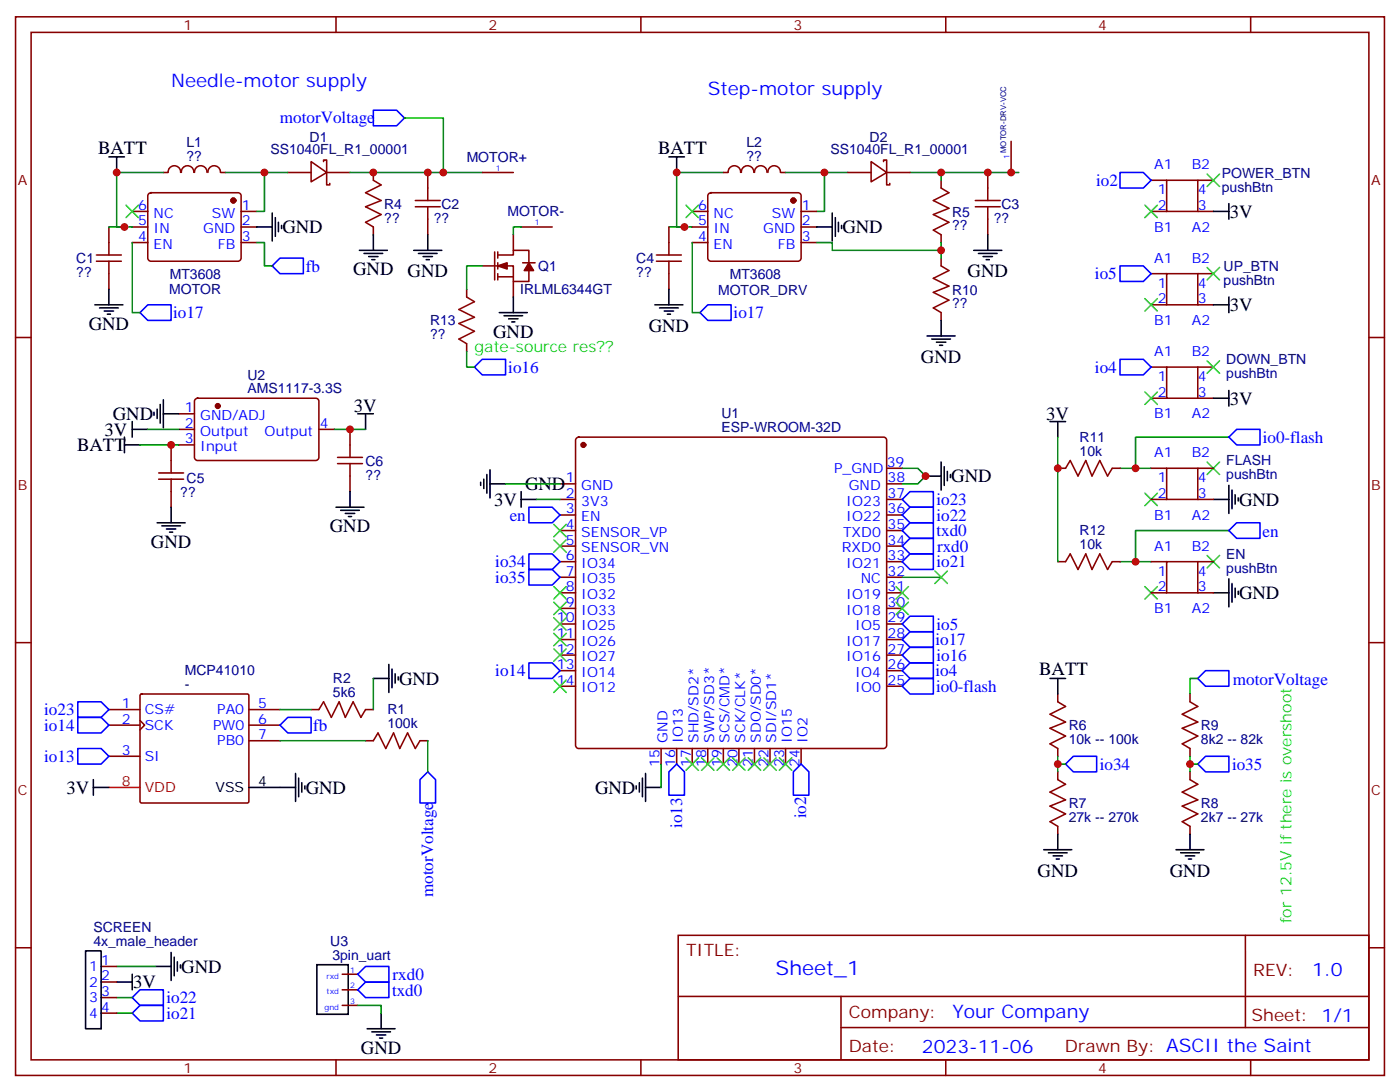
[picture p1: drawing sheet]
<svg xmlns="http://www.w3.org/2000/svg" width="317mm" height="247mm" viewBox="0 0 317 247" stroke-linecap="round" stroke-linejoin="round" font-family="sans-serif">
<g fill="none" stroke="#870000" stroke-width=".35">
<path d="M3.5 3.8h310.5v239.9h-310.5zM7.1 7.3h303.3v232.9h-303.3zM76.2 3.8v3.5M145.3 3.8v3.5M214.5 3.8v3.5M283.6 3.8v3.5M37 39.1h1.1M38.1 39.1a1.41 1.41 0 0 1 1.4-1.5 1.41 1.41 0 0 1 1.5 1.5M41.1 39.1a1.41 1.41 0 0 1 1.4-1.5 1.41 1.41 0 0 1 1.4 1.5M44.1 39.1a1.41 1.41 0 0 1 1.4-1.5 1.41 1.41 0 0 1 1.4 1.5M47.2 39.1a1.41 1.41 0 0 1 1.4-1.5 1.41 1.41 0 0 1 1.4 1.5M50.1 39.1h1.1"/>
<path d="M65.3 39.1h5.3M70.6 36.6l3.5 2.5-3.5 2.1zM73.4 36.6v-.3h.7v5.6h.7v-.3M74.1 39.1h5.3M84.7 39.1v1.8l1.7 1-3.5 1.8 3.5 1.7-3.5 1.4 3.5 1.8-3.5 1.8 1.8 1v1.8M97 39.1v6.3M109.4 39.1h7M164 39.1h1.1M165.1 39.1a1.41 1.41 0 0 1 1.4-1.5 1.41 1.41 0 0 1 1.5 1.5M168.1 39.1a1.41 1.41 0 0 1 1.4-1.5 1.41 1.41 0 0 1 1.4 1.5M171.1 39.1a1.41 1.41 0 0 1 1.4-1.5 1.41 1.41 0 0 1 1.4 1.5M174.2 39.1a1.41 1.41 0 0 1 1.4-1.5 1.41 1.41 0 0 1 1.4 1.5"/>
<path d="M177.1 39.1h1.1M192.3 39.1h5.3M197.6 36.6l3.5 2.5-3.5 2.1zM200.4 36.6v-.3h.7v5.6h.7v-.3M201.1 39.1h5.3M224 39.1v6.3M229.3 32v7.1M21.9 59.2h5.6M21.9 57.8h5.6M24.7 51.4v6.4M24.7 59.2v6.3M30 47.9h3.5"/>
<path d="M30 51.4h3.5M30 55h3.5M33.7 43.9l.5-.2h19.8a.71 .71 0 0 1 .7 .7v14.1a.76 .76 0 0 1-.7 .7h-19.8a.76 .76 0 0 1-.7-.7v-14.1zM54.7 47.9h3.5M54.7 51.4h3.5M54.7 55h3.5M94.2 46.8h5.6M94.2 45.4h5.6M97 46.8v6.4M112.2 57.1v6.3M112.9 57.8h3.5v-1.1h3.5v2.8M112.9 57.1v1.4"/>
<path d="M112.9 59.5v1.5M116.4 53.2v3.5M118.2 51.4h7M118.5 59.5h2.9M148.9 59.2h5.6M148.9 57.8h5.6M151.7 51.4v6.4M151.7 59.2v6.3M157 47.9h3.5M157 51.4h3.5M157 55h3.5M160.7 43.9l.5-.2h19.8a.71 .71 0 0 1 .7 .7v14.1a.76 .76 0 0 1-.7 .7h-19.8a.76 .76 0 0 1-.7-.7v-14.1z"/>
<path d="M181.7 47.9h3.5M181.7 51.4h3.5M181.7 55h3.5M213.4 40.9v1.7l1.8 1.1-3.5 1.7 3.5 1.8-3.5 1.4 3.5 1.8-3.5 1.7 1.7 1.1v1.8M213.4 58.5v1.8l1.8 1-3.5 1.8 3.5 1.7-3.5 1.5 3.5 1.7-3.5 1.8 1.7 1v1.8M221.2 46.8h5.6M221.2 45.4h5.6M224 46.8v6.4M261.1 47.9h3.5M261.1 40.9h3.5M264.6 40.9h7v7h-7zM271.6 47.9h3.6"/>
<path d="M271.6 40.9h3.6M3.5 76.5h3.6M105.8 65.5v1.8M105.8 77.9v1.8M109.4 60.3h7v3.5h3.5v-2.5M112.9 62v1.4M112.9 62.7h3.5M116.4 63.8v3.5M261.1 62h3.5M261.1 69.1h3.5M264.6 62h7v7.1h-7zM271.6 62h3.6"/>
<path d="M271.6 69.1h3.6M310.4 76.5h3.6M40.6 93.8h3.5M40.6 97.3h3.5M44.3 90.4l.5-.2h26.8a.71 .71 0 0 1 .7 .7v12.7a.76 .76 0 0 1-.7 .8h-26.8a.76 .76 0 0 1-.7-.8v-12.7zM72.3 97.3h3.5M79.4 97.3v6.3M130.8 99.3l.4-.2h69.2a.71 .71 0 0 1 .7 .7v69.1a.76 .76 0 0 1-.7 .7h-69.2a.76 .76 0 0 1-.7-.7v-69.1zM261.1 83.2h3.5M261.1 90.2h3.5M264.6 83.2h7v7h-7zM271.6 83.2h3.6"/>
<path d="M271.6 90.2h3.6M36 108.6h5.6M36 107.2h5.6M38.8 100.8v6.4M38.8 108.6v6.3M40.6 100.8h3.5M76.6 105.1h5.6M76.6 103.6h5.6M79.4 105.1v6.3M127 109.6h3.5M127 113.2h3.5M127 116.7h3.5"/>
<path d="M201.1 109.6h3.5M201.1 113.2h3.5M201.1 116.7h3.5M201.1 106.1h3.5M239.9 106.1h1.8l1-1.7 1.8 3.5 1.7-3.5 1.4 3.5 1.8-3.5 1.8 3.5 1-1.8h1.8M261.1 113.2h3.5M261.1 106.1h3.5M264.6 106.1h7v7.1h-7zM271.6 113.2h3.6M271.6 106.1h3.6M127 120.2h3.5M127 123.8h3.5"/>
<path d="M127 127.3h3.5M127 130.8h3.5M127 134.3h3.5M127 137.9h3.5M201.1 120.2h3.5M201.1 123.8h3.5M201.1 127.3h3.5M201.1 130.8h3.5M201.1 134.3h3.5M201.1 137.9h3.5M239.9 127.3h1.8l1-1.8 1.8 3.5 1.7-3.5 1.4 3.5 1.8-3.5 1.8 3.5 1-1.7h1.8M261.1 127.3h3.5"/>
<path d="M261.1 134.3h3.5M264.6 127.3h7v7h-7zM271.6 127.3h3.6M271.6 134.3h3.6M3.5 145.6h3.6M31.8 157.4l.3-.1h24.2l.1 .3v24.2l-.3 .2-24.2-.1-.2-.3zM127 141.4h3.5M127 144.9h3.5M127 148.4h3.5M127 152h3.5M127 155.5h3.5M201.1 141.4h3.5"/>
<path d="M201.1 144.9h3.5M201.1 148.4h3.5M201.1 152h3.5M201.1 155.5h3.5M239.9 157.3v1.7l1.8 1.1-3.6 1.8 3.6 1.7-3.6 1.4 3.6 1.8-3.6 1.8 1.8 1v1.8M269.9 157.3v1.7l1.7 1.1-3.5 1.8 3.5 1.7-3.5 1.4 3.5 1.8-3.5 1.8 1.8 1v1.8M310.4 145.6h3.6M24.7 171.4h7M24.7 160.8h7M24.7 164.3h7M31.7 163.3l1.1 1-1.1 1.1M56.4 160.8h7.1"/>
<path d="M56.4 164.3h7.1M56.4 167.9h7.1M70.6 160.8h1.7l1.1-1.8 1.7 3.6 1.8-3.6 1.4 3.6 1.8-3.6 1.7 3.6 1.1-1.8h1.8M82.9 167.9h1.8l1-1.8 1.8 3.5 1.8-3.5 1.4 3.5 1.7-3.5 1.8 3.5 1-1.7h1.8M149.9 169.6v3.5M153.5 169.6v3.5M157 169.6v3.5M160.5 169.6v3.5M164 169.6v3.5M167.6 169.6v3.5M171.1 169.6v3.5M174.6 169.6v3.5"/>
<path d="M178.2 169.6v3.5M181.7 169.6v3.5M239.9 174.9v1.8l1.8 1-3.6 1.8 3.6 1.8-3.6 1.4 3.6 1.7-3.6 1.8 1.8 1.1v1.7M269.9 174.9v1.8l1.7 1-3.5 1.8 3.5 1.8-3.5 1.4 3.5 1.7-3.5 1.8 1.8 1.1v1.7M3.5 214.8h3.6M22.9 219h3.6M153.8 211.9h156.6v28.3h-156.6zM282.4 212v20.9M310.4 214.8h3.6M22.9 222.5h3.6M22.9 226.1h3.6M22.9 229.6h3.6"/>
<path d="M77.6 227.8h3.5M77.6 224.3h3.5M77.6 220.8h3.5M153.8 225.8h156.5M190.7 232.9h119.6M190.7 225.8v14.1M76.2 240.2v3.5M145.3 240.2v3.5M214.5 240.2v3.5M283.6 240.2v3.5"/>
</g>
<g fill="#870000" stroke="#870000" stroke-width=".35">
<path d="M119.9 59.5l1.1 1.8h-2.1z"/>
<path d="M112.9 60.3l2.1-.8v1.5z"/>
<circle cx="132.3" cy="100.8" r=".53"/>
<circle cx="52.9" cy="45.4" r=".53"/>
<circle cx="49.4" cy="92" r=".53"/>
<circle cx="179.9" cy="45.4" r=".53"/>
</g>
<g fill="none" stroke="#000" stroke-width=".35">
<path d="M24.7 35.6h3.5M26.5 35.6v3.5M151.7 35.6h3.5M153.5 35.6v3.5M58.2 51.4h3.5M61.7 48.3v6.3M62.4 49.3v4.3M63.1 50.4v2.1M63.9 51.1v.7M81.5 56.7h6.3M82.5 57.4h4.3M83.6 58.1h2.1"/>
<path d="M84.3 58.8h.7M84.7 53.2v3.5M93.8 56.7h6.4M94.9 57.4h4.2M96 58.1h2.1M96.7 58.8h.7M97 53.2v3.5M185.2 51.4h3.5M188.7 48.3v6.3M189.4 49.3v4.3M190.1 50.4v2.1M190.9 51.1v.7"/>
<path d="M220.8 56.7h6.4M221.9 57.4h4.2M223 58.1h2.1M223.7 58.8h.7M224 53.2v3.5M275.2 47.9h3.5M278.7 46.1v3.6M21.5 69.1h6.4M22.6 69.8h4.2M23.6 70.5h2.2M24.3 71.2h.7M24.7 65.5v3.6"/>
<path d="M113.2 70.8h6.4M114.3 71.5h4.2M115.4 72.2h2.1M116.1 73h.7M116.4 67.3v3.5M148.5 69.1h6.4M149.6 69.8h4.2M150.6 70.5h2.2M151.3 71.2h.7M151.7 65.5v3.6M210.3 76.1h6.3M211.3 76.8h4.2"/>
<path d="M212.4 77.5h2.1M213.1 78.2h.7M213.4 72.6v3.5M275.2 69.1h3.5M278.7 67.3v3.5M28.2 99.1v3.5M30 97.3h3.5M30 95.5v3.6M34.9 93.4v.7M35.6 92.7v2.1M36.3 91.7v4.2M37 93.8h3.6"/>
<path d="M37 90.6v6.3M81.1 93.8h3.6M82.9 93.8v3.5M238.1 95.5h3.6M239.9 95.5v3.6M275.2 90.2h3.5M278.7 88.5v3.5M28.2 100.8h3.5M35.6 118.5h6.4M36.7 119.2h4.2M37.7 119.9h2.2M38.8 114.9v3.6"/>
<path d="M76.2 114.9h6.3M77.3 115.6h4.2M78.3 116.3h2.1M79 117.1h.7M79.4 111.4v3.5M109 109.3v.7M109.7 108.6v2.1M110.4 107.5v4.3M111.1 109.6h3.6M111.1 106.5v6.3M118.2 113.2h3.5M118.2 111.4v3.5"/>
<path d="M209.9 107.9h3.5M213.4 104.7v6.4M214.1 105.8v4.2M214.8 106.8v2.1M215.5 107.5v.7M275.2 113.2h3.5M278.7 110v6.3M279.4 111.1v4.2M280.1 112.1v2.1M280.8 112.8v.7M38.5 120.6h.7M275.2 134.3h3.5"/>
<path d="M278.7 131.2v6.3M279.4 132.2v4.3M280.1 133.3v2.1M280.8 134v.7M84.7 153.7h3.5M88.2 150.6v6.3M88.9 151.6v4.3M89.6 152.7v2.1M90.3 153.4v.7M238.1 153.7h3.6M239.9 153.7v3.6M21.2 178.4h3.5"/>
<path d="M21.2 176.7v3.5M56.4 178.4h10.6M67 175.3v6.3M67.7 176.3v4.3M68.4 177.4v2.1M69.1 178.1v.7M144.3 178.1v.7M145 177.4v2.1M145.7 176.3v4.3M146.4 178.4h3.5M146.4 175.3v6.3M236.7 192.5h6.4"/>
<path d="M237.8 193.3h4.2M238.8 194h2.1M239.5 194.7h.7M239.9 189v3.5M266.7 192.5h6.3M267.8 193.3h4.2M268.8 194h2.1M269.5 194.7h.7M269.9 189v3.5M19.4 215.5h3.5v17.6h-3.5zM35.3 219h3.5M38.8 215.8v6.4"/>
<path d="M39.5 216.9v4.2M40.2 217.9v2.2M40.9 218.7v.7M71.9 218.6h7.1v11.2h-7.1zM26.5 222.5h3.5M30 220.8v3.5M83.3 233.1h6.3M84.3 233.8h4.2M85.4 234.5h2.1M86.1 235.2h.7M86.4 229.6v3.5"/>
</g>
<g fill="none" stroke="#00f" stroke-width=".35">
<path d="M84.7 25h5.3l1.7 1.7-1.7 1.8h-5.3zM254 39.1h5.3l1.8 1.8-1.8 1.7h-5.3zM31.7 70.8l1.8-1.7h5.3v3.5h-5.3zM61.7 60.3l1.8-1.8h5.3v3.5h-5.3zM158.7 70.8l1.8-1.7h5.3v3.5h-5.3zM254 60.3h5.3l1.8 1.7-1.8 1.8h-5.3zM107.6 83.2l1.8-1.8h5.3v3.5h-5.3zM254 81.4h5.3l1.8 1.8-1.8 1.7h-5.3zM278.7 99.1l1.8-1.8h5.3v3.5h-5.3zM119.9 114.9h5.3l1.8 1.8-1.8 1.8h-5.3zM204.6 116.7l1.8-1.8h5.3v3.6h-5.3zM204.6 113.2l1.8-1.8h5.3v3.5h-5.3z"/>
<path d="M206.4 118.5h5.3v3.5h-5.3l-1.8-1.8zM119.9 125.5h5.3l1.8 1.8-1.8 1.7h-5.3zM119.9 129h5.3l1.8 1.8-1.8 1.8h-5.3zM204.6 127.3l1.8-1.8h5.3v3.5h-5.3zM204.6 123.8l1.8-1.8h5.3v3.5h-5.3zM278.7 120.2l1.8-1.7h5.3v3.5h-5.3zM17.6 159h5.3l1.8 1.8-1.8 1.8h-5.3zM119.9 150.2h5.3l1.8 1.8-1.8 1.7h-5.3zM204.6 155.5l1.8-1.8h5.3v3.6h-5.3zM204.6 148.4l1.8-1.7h5.3v3.5h-5.3zM204.6 141.4l1.8-1.8h5.3v3.6h-5.3zM204.6 144.9l1.8-1.7h5.3v3.5h-5.3z"/>
<path d="M206.4 150.2h5.3v3.5h-5.3l-1.8-1.7zM271.6 153.7l1.8-1.7h5.3v3.5h-5.3zM17.6 169.6h5.3l1.8 1.8-1.8 1.7h-5.3zM17.6 162.6h5.3l1.8 1.7-1.8 1.8h-5.3zM63.5 164.3l1.8-1.7h5.3v3.5h-5.3zM97 174.9l1.8 1.8v5.3h-3.6v-5.3zM153.5 173.1l1.7 1.8v5.3h-3.5v-5.3zM181.7 173.1l1.7 1.8v5.3h-3.5v-5.3zM241.7 173.1l1.7-1.7h5.3v3.5h-5.3zM271.6 173.1l1.8-1.7h5.3v3.5h-5.3zM30 226.1l1.7-1.8h5.3v3.5h-5.3zM30 229.6l1.7-1.8h5.3v3.6h-5.3z"/>
<path d="M81.1 224.3l1.8-1.8h5.3v3.6h-5.3zM81.1 220.8l1.8-1.8h5.3v3.5h-5.3z"/>
</g>
<g fill="none" stroke="#008700" stroke-width=".35">
<path d="M37 39.1h-10.5v12.3h3.5M51.2 39.1h8.8v8.8h-1.8M60 39.1h5.3M79.4 39.1h30M91.7 26.7h8.8v12.4M164 39.1h-10.5v12.3h3.5M178.2 39.1h8.8M192.3 39.1h-5.3v8.8h-1.8M206.4 39.1h24.7M213.4 39.1v1.8M24.7 51.4h3.5M30 55v15.8h1.7"/>
<path d="M58.2 55h1.8v5.3h1.7M118.2 51.4h-1.8v1.8M151.7 51.4h3.5M157 55v15.8h1.7M185.2 55h3.5v1.7h24.7v-1.7M213.4 56.7v1.8M105.8 79.7v3.5h1.8M109.4 60.3h-3.6v5.2M33.5 97.3h7.1M75.8 97.3h7.1M239.9 99.1v28.2M278.7 99.1h-21.2v7"/>
<path d="M31.7 100.8h8.9M114.7 109.6h12.3M121.7 113.2h5.3M204.6 106.1h3.5l1.8 1.8-1.8 1.7h-3.5M254 106.1h7.1M204.6 130.8h8.8M254 127.3h7.1M278.7 120.2h-21.2v7.1M84.7 153.7v7.1M271.6 153.7h-1.7v3.6M63.5 167.9h19.4M63.5 160.8h7.1"/>
<path d="M97 167.9v7M149.9 173.1v5.3M239.9 171.4v1.7h1.8M239.9 173.1v1.8M269.9 171.4v3.5M269.9 173.1h1.7M26.5 219h8.8M26.5 226.1h3.5M26.5 229.6h3.5M81.1 227.8h5.3v1.8"/>
</g>
<g fill="none" stroke="#3c3" stroke-width=".35">
<path d="M273.8 39.4l2.8 2.9M276.6 39.4l-2.8 2.9M28.6 46.5l2.8 2.8M31.4 46.5l-2.8 2.8M155.6 46.5l2.8 2.8M158.4 46.5l-2.8 2.8M259.6 46.5l2.9 2.8M262.5 46.5l-2.9 2.8M259.6 67.7l2.9 2.8M262.5 67.7l-2.9 2.8M273.8 60.6l2.8 2.8M276.6 60.6l-2.8 2.8"/>
<path d="M259.6 88.8l2.9 2.9M262.5 88.8l-2.9 2.9M273.8 81.8l2.8 2.8M276.6 81.8l-2.8 2.8M125.6 118.8l2.8 2.8M128.4 118.8l-2.8 2.8M259.6 111.8l2.9 2.8M262.5 111.8l-2.9 2.8M273.8 104.7l2.8 2.8M276.6 104.7l-2.8 2.8M125.6 122.3l2.8 2.9M125.6 132.9l2.8 2.8"/>
<path d="M125.6 136.5l2.8 2.8M125.6 140l2.8 2.8M128.4 122.3l-2.8 2.9M128.4 132.9l-2.8 2.8M128.4 136.5l-2.8 2.8M128.4 140l-2.8 2.8M203.2 132.9l2.8 2.8M203.2 136.5l2.8 2.8M206 132.9l-2.8 2.8M206 136.5l-2.8 2.8M212 129.4l2.8 2.8M214.8 129.4l-2.8 2.8"/>
<path d="M259.6 132.9l2.9 2.8M262.5 132.9l-2.9 2.8M273.8 125.9l2.8 2.8M276.6 125.9l-2.8 2.8M125.6 143.5l2.8 2.8M125.6 154.1l2.8 2.8M125.6 147l2.8 2.9M128.4 143.5l-2.8 2.8M128.4 154.1l-2.8 2.8M128.4 147l-2.8 2.9M155.6 171.7l2.8 2.9M158.4 171.7l-2.8 2.9"/>
<path d="M159.1 171.7l2.8 2.9M161.9 171.7l-2.8 2.9M162.6 171.7l2.9 2.9M165.5 171.7l-2.9 2.9M166.2 171.7l2.8 2.9M169 171.7l-2.8 2.9M169.7 171.7l2.8 2.9M172.5 171.7l-2.8 2.9M173.2 171.7l2.8 2.9M176 171.7l-2.8 2.9M176.7 171.7l2.9 2.9M179.6 171.7l-2.9 2.9"/>
</g>
<path d="M24.7 178.4h7" fill="none" stroke="#f00" stroke-width=".35"/>
<path d="M105.8 67.3l1.8 1.1-3.5 1.7 3.5 1.8-3.5 1.4 3.5 1.8-3.5 1.7 1.7 1.1" fill="none" stroke="#a10000" stroke-width=".35"/>
<g fill="#c00">
<circle cx="84.7" cy="39.1" r=".88"/>
<circle cx="97" cy="39.1" r=".88"/>
<circle cx="155.2" cy="51.4" r=".88"/>
<circle cx="38.8" cy="100.8" r=".88"/>
<circle cx="239.9" cy="173.1" r=".88"/>
<circle cx="269.9" cy="173.1" r=".88"/>
<circle cx="28.2" cy="51.4" r=".88"/>
<circle cx="213.4" cy="39.1" r=".88"/>
<circle cx="213.4" cy="56.7" r=".88"/>
<circle cx="100.5" cy="39.1" r=".88"/>
<circle cx="257.5" cy="106.1" r=".88"/>
<circle cx="257.5" cy="127.3" r=".88"/>
<circle cx="153.5" cy="39.1" r=".88"/>
<circle cx="26.5" cy="39.1" r=".88"/>
<circle cx="60" cy="39.1" r=".88"/>
<circle cx="187" cy="39.1" r=".88"/>
<circle cx="79.4" cy="97.3" r=".88"/>
<circle cx="224" cy="39.1" r=".88"/>
<circle cx="209.9" cy="107.9" r=".88"/>
<circle cx="229.3" cy="39.1" r=".88"/>
<circle cx="239.9" cy="106.1" r=".88"/>
</g>
<text font-size="4.6" fill="#00f" x="175.9" y="221">Sheet_1</text>
<g font-size="4.2" fill="#00f">
<text x="38.8" y="19.7">Needle-motor supply</text>
<text x="160.5" y="21.4">Step-motor supply</text>
<text x="297.6" y="221.2">1.0</text>
<text x="216" y="230.8">Your Company</text>
<text x="209.1" y="238.6">2023-11-06</text>
</g>
<g font-size="4.2">
<text x="22.2" y="34.9">BATT</text>
<text x="149.2" y="34.9">BATT</text>
<text x="64" y="52.8">GND</text>
<text x="191" y="52.8">GND</text>
<text x="278.9" y="49.3">3V</text>
<text x="80.1" y="62.4">GND</text>
<text x="92.4" y="62.8">GND</text>
<text x="219.4" y="62.8">GND</text>
<text x="278.9" y="70.5">3V</text>
<text x="20.1" y="74.7">GND</text>
<text x="111.8" y="76.5">GND</text>
<text x="147.1" y="75.2">GND</text>
<text x="208.8" y="82.3">GND</text>
<text x="25.6" y="95.2">GND</text>
<text x="80.3" y="93.4">3V</text>
<text x="237.3" y="95.2">3V</text>
<text x="278.9" y="91.7">3V</text>
<text x="23.7" y="98.8">3V</text>
<text x="17.5" y="102.3">BATT</text>
<text x="119.1" y="111.1">GND</text>
<text x="215.7" y="109.3">GND</text>
<text x="112.1" y="114.6">3V</text>
<text x="281" y="114.6">GND</text>
<text x="34.2" y="124.1">GND</text>
<text x="74.8" y="120.6">GND</text>
<text x="281" y="135.7">GND</text>
<text x="90.5" y="155.1">GND</text>
<text x="235.7" y="153">BATT</text>
<text x="15" y="179.9">3V</text>
<text x="69.3" y="179.9">GND</text>
<text x="134.9" y="179.8">GND</text>
<text x="235.3" y="198.6">GND</text>
<text x="265.3" y="198.6">GND</text>
<text x="41.1" y="220.4">GND</text>
<text x="30.2" y="223.9">3V</text>
<text x="81.8" y="238.8">GND</text>
</g>
<g font-size="3.9" fill="#00f">
<text x="63.5" y="27.8">motorVoltage</text>
<text x="248.6" y="42.1">io2</text>
<text x="69.4" y="61.6">fb</text>
<text x="248.3" y="63.3">io5</text>
<text x="39.3" y="72.1">io17</text>
<text x="166.4" y="72.2">io17</text>
<text x="115.3" y="84.5">io16</text>
<text x="248.3" y="84.4">io4</text>
<text x="286.4" y="100.3">io0-flash</text>
<text x="115.6" y="118">en</text>
<text x="212.4" y="118">io22</text>
<text x="212.4" y="114.5">io23</text>
<text x="212.4" y="121.5">txd0</text>
<text x="212.5" y="125">rxd0</text>
<text x="286.3" y="121.6">en</text>
<text x="112.3" y="128.6">io34</text>
<text x="212.4" y="128.6">io21</text>
<text x="112.3" y="132.1">io35</text>
<text x="212.4" y="142.7">io5</text>
<text x="212.1" y="146.2">io17</text>
<text x="212.4" y="149.7">io16</text>
<text x="112.3" y="153.2">io14</text>
<text x="212.1" y="153.3">io4</text>
<text x="279.6" y="155.2">motorVoltage</text>
<text x="10" y="162">io23</text>
<text x="212.3" y="156.8">io0-flash</text>
<text x="10" y="165.6">io14</text>
<text x="71" y="165.6">fb</text>
<text x="10" y="172.6">io13</text>
<text x="249.4" y="174.4">io34</text>
<text x="279.4" y="174.4">io35</text>
<text x="182.8" y="185.5" transform="rotate(-90 182.8 185.5)">io2</text>
<text x="154.7" y="187.6" transform="rotate(-90 154.7 187.6)">io13</text>
<text x="98.2" y="203.3" transform="rotate(-90 98.2 203.3)">motorVoltage</text>
<text x="37.7" y="227.3">io22</text>
<text x="88.9" y="225.7">txd0</text>
<text x="89" y="222.1">rxd0</text>
<text x="37.7" y="230.9">io21</text>
</g>
<g font-size="3.9" fill="#800">
<text x="155.6" y="216.5">TITLE:</text>
<text x="284.2" y="221.2">REV:</text>
<text x="192.5" y="230.7">Company:</text>
<text x="283.9" y="231.4">Sheet: 1/1</text>
<text x="192.5" y="238.4">Date:</text>
<text x="241.5" y="238.5">Drawn By: ASCII the Saint</text>
</g>
<g font-size="3.5" fill="#0f3">
<text x="107.6" y="79.7">gate-source res??</text>
<text x="292.9" y="209.2" transform="rotate(-90 292.9 209.2)">for 12.5V if there is overshoot</text>
</g>
<g font-size="3.2" fill="#800">
<text x="41.6" y="6.8">1</text>
<text x="110.8" y="6.8">2</text>
<text x="179.9" y="6.8">3</text>
<text x="249.1" y="6.8">4</text>
<text x="4.1" y="41.9">A</text>
<text x="311" y="41.9">A</text>
<text x="4.1" y="111.1">B</text>
<text x="311" y="111.1">B</text>
<text x="4.1" y="180.2">C</text>
<text x="311" y="180.2">C</text>
<text x="41.6" y="243.2">1</text>
<text x="110.8" y="243.2">2</text>
<text x="179.9" y="243.2">3</text>
<text x="249.1" y="243.2">4</text>
</g>
<g font-size="3.2" fill="#000080">
<text x="42.3" y="33.3">L1</text>
<text x="61.3" y="35">SS1040FL_R1_00001</text>
<text x="70.2" y="32.2">D1</text>
<text x="169.3" y="33.3">L2</text>
<text x="188.3" y="35">SS1040FL_R1_00001</text>
<text x="197.2" y="32.2">D2</text>
<text x="42.3" y="36.5">??</text>
<text x="105.8" y="36.7">MOTOR+</text>
<text x="169.3" y="36.5">??</text>
<text x="277.1" y="40.3">POWER_BTN</text>
<text x="87.1" y="47.3">R4</text>
<text x="100.1" y="47.4">C2</text>
<text x="227.1" y="47.4">C3</text>
<text x="277.1" y="43.5">pushBtn</text>
<text x="87.1" y="50.4">??</text>
<text x="98.4" y="50.6">??</text>
<text x="115.1" y="49.1">MOTOR-</text>
<text x="215.9" y="52.2">??</text>
<text x="215.9" y="49.1">R5</text>
<text x="225.4" y="50.6">??</text>
<text x="17.3" y="59.6">C1</text>
<text x="144.3" y="59.6">C4</text>
<text x="17.3" y="62.8">??</text>
<text x="38.5" y="63.1">MT3608</text>
<text x="122.1" y="61.4">Q1</text>
<text x="144.3" y="62.8">??</text>
<text x="165.5" y="63.1">MT3608</text>
<text x="277.5" y="64.6">pushBtn</text>
<text x="277.5" y="61.5">UP_BTN</text>
<text x="38.4" y="66.7">MOTOR</text>
<text x="118" y="66.7">IRLML6344GT</text>
<text x="162.9" y="66.8">MOTOR_DRV</text>
<text x="215.9" y="69.8">??</text>
<text x="215.9" y="66.8">R10</text>
<text x="97.5" y="76.9">??</text>
<text x="97.5" y="73.7">R13</text>
<text x="278.1" y="82.6">DOWN_BTN</text>
<text x="56.1" y="89.1">AMS1117-3.3S</text>
<text x="56.1" y="86.1">U2</text>
<text x="278.1" y="85.7">pushBtn</text>
<text x="163.6" y="94.7">U1</text>
<text x="163.6" y="98">ESP-WROOM-32D</text>
<text x="244.8" y="100.1">R11</text>
<text x="82.9" y="105.5">C6</text>
<text x="244.8" y="103.3">10k</text>
<text x="278.1" y="105.5">FLASH</text>
<text x="40.9" y="112.6">??</text>
<text x="42.3" y="109.4">C5</text>
<text x="82.9" y="108.7">??</text>
<text x="278.1" y="108.7">pushBtn</text>
<text x="244.8" y="124.5">10k</text>
<text x="244.8" y="121.3">R12</text>
<text x="278.1" y="129.8">pushBtn</text>
<text x="278.1" y="126.6">EN</text>
<text x="41.9" y="153">MCP41010</text>
<text x="75.5" y="154.9">R2</text>
<text x="41.9" y="156.1">-</text>
<text x="75.5" y="158">5k6</text>
<text x="87.9" y="161.9">R1</text>
<text x="87.9" y="165">100k</text>
<text x="242.4" y="165.5">R6</text>
<text x="272.3" y="165.5">R9</text>
<text x="242.4" y="168.7">10k -- 100k</text>
<text x="272.3" y="168.7">8k2 -- 82k</text>
<text x="242.4" y="183.1">R7</text>
<text x="272.3" y="183.1">R8</text>
<text x="242.4" y="186.3">27k -- 270k</text>
<text x="272.3" y="186.3">2k7 -- 27k</text>
<text x="21.2" y="214.4">4x_male_header</text>
<text x="21.2" y="211.3">SCREEN</text>
<text x="74.9" y="214.4">U3</text>
<text x="75.4" y="217.5">3pin_uart</text>
</g>
<g font-size="3.2" fill="#00f">
<text x="261.8" y="38.4">A1</text>
<text x="270.3" y="38.4">B2</text>
<text x="31.3" y="47.6">6</text>
<text x="54.9" y="47.6">1</text>
<text x="158.3" y="47.6">6</text>
<text x="181.9" y="47.6">1</text>
<text x="262.6" y="44">1</text>
<text x="262.6" y="47.6">2</text>
<text x="271.6" y="44">4</text>
<text x="271.6" y="47.6">3</text>
<text x="31.3" y="51.1">5</text>
<text x="34.8" y="52.8">IN</text>
<text x="34.8" y="49.3">NC</text>
<text x="46.1" y="52.8">GND</text>
<text x="48.1" y="49.3">SW</text>
<text x="54.9" y="51.1">2</text>
<text x="158.3" y="51.1">5</text>
<text x="161.8" y="52.8">IN</text>
<text x="161.8" y="49.3">NC</text>
<text x="173.1" y="52.8">GND</text>
<text x="175.1" y="49.3">SW</text>
<text x="181.9" y="51.1">2</text>
<text x="261.8" y="52.5">B1</text>
<text x="270.3" y="52.5">A2</text>
<text x="31.3" y="54.6">4</text>
<text x="34.8" y="56.4">EN</text>
<text x="49.4" y="56.4">FB</text>
<text x="54.9" y="54.6">3</text>
<text x="158.3" y="54.6">4</text>
<text x="161.8" y="56.4">EN</text>
<text x="176.4" y="56.4">FB</text>
<text x="181.9" y="54.6">3</text>
<text x="261.8" y="59.5">A1</text>
<text x="270.3" y="59.5">B2</text>
<text x="262.6" y="65.2">1</text>
<text x="271.6" y="65.2">4</text>
<text x="262.6" y="68.7">2</text>
<text x="271.6" y="68.7">3</text>
<text x="261.8" y="73.7">B1</text>
<text x="270.3" y="73.7">A2</text>
<text x="261.8" y="80.7">A1</text>
<text x="270.3" y="80.7">B2</text>
<text x="262.6" y="86.4">1</text>
<text x="262.6" y="89.9">2</text>
<text x="271.6" y="86.4">4</text>
<text x="271.6" y="89.9">3</text>
<text x="41.9" y="93.4">1</text>
<text x="45.4" y="95.2">GND/ADJ</text>
<text x="261.8" y="94.8">B1</text>
<text x="270.3" y="94.8">A2</text>
<text x="41.9" y="96.9">2</text>
<text x="41.9" y="100.5">3</text>
<text x="45.4" y="98.7">Output</text>
<text x="60" y="98.7">Output</text>
<text x="72.5" y="96.9">4</text>
<text x="45.4" y="102.2">Input</text>
<text x="189.2" y="107.2">P_GND</text>
<text x="201.1" y="105.8">39</text>
<text x="261.8" y="103.6">A1</text>
<text x="270.3" y="103.6">B2</text>
<text x="128.3" y="109.3">1</text>
<text x="128.3" y="112.8">2</text>
<text x="131.8" y="111.1">GND</text>
<text x="192.5" y="111.1">GND</text>
<text x="201.3" y="112.8">37</text>
<text x="201.3" y="109.3">38</text>
<text x="262.6" y="109.3">1</text>
<text x="262.6" y="112.8">2</text>
<text x="271.6" y="109.3">4</text>
<text x="271.6" y="112.8">3</text>
<text x="128.3" y="116.3">3</text>
<text x="128.3" y="119.9">4</text>
<text x="131.8" y="114.6">3V3</text>
<text x="131.8" y="118.1">EN</text>
<text x="191.9" y="118.1">IO22</text>
<text x="191.9" y="114.6">IO23</text>
<text x="201.3" y="119.9">35</text>
<text x="201.3" y="116.3">36</text>
<text x="261.8" y="117.8">B1</text>
<text x="270.3" y="117.8">A2</text>
<text x="128.3" y="123.4">5</text>
<text x="131.8" y="121.6">SENSOR_VP</text>
<text x="131.8" y="125.2">SENSOR_VN</text>
<text x="190.9" y="125.2">RXD0</text>
<text x="191.2" y="121.6">TXD0</text>
<text x="201.3" y="123.4">34</text>
<text x="261.8" y="124.8">A1</text>
<text x="270.3" y="124.8">B2</text>
<text x="128.3" y="126.9">6</text>
<text x="128.3" y="130.5">7</text>
<text x="131.8" y="128.7">IO34</text>
<text x="191.9" y="128.7">IO21</text>
<text x="201.3" y="130.5">32</text>
<text x="201.3" y="126.9">33</text>
<text x="262.6" y="130.5">1</text>
<text x="271.6" y="130.5">4</text>
<text x="128.3" y="134">8</text>
<text x="128.3" y="137.5">9</text>
<text x="131.8" y="132.2">IO35</text>
<text x="131.8" y="135.7">IO32</text>
<text x="191.9" y="135.7">IO19</text>
<text x="195.2" y="132.2">NC</text>
<text x="201.3" y="137.5">30</text>
<text x="201.3" y="134">31</text>
<text x="262.6" y="134">2</text>
<text x="271.6" y="134">3</text>
<text x="126.3" y="141">10</text>
<text x="131.8" y="139.3">IO33</text>
<text x="131.8" y="142.8">IO25</text>
<text x="191.9" y="139.3">IO18</text>
<text x="193.9" y="142.8">IO5</text>
<text x="201.3" y="141">29</text>
<text x="261.8" y="138.9">B1</text>
<text x="270.3" y="138.9">A2</text>
<text x="126.3" y="144.6">11</text>
<text x="126.3" y="148.1">12</text>
<text x="131.8" y="146.3">IO26</text>
<text x="131.8" y="149.9">IO27</text>
<text x="191.9" y="149.9">IO16</text>
<text x="191.9" y="146.3">IO17</text>
<text x="201.3" y="148.1">27</text>
<text x="201.3" y="144.6">28</text>
<text x="126.3" y="151.6">13</text>
<text x="126.3" y="155.2">14</text>
<text x="131.8" y="153.4">IO14</text>
<text x="193.9" y="153.4">IO4</text>
<text x="201.3" y="155.2">25</text>
<text x="201.3" y="151.6">26</text>
<text x="27.6" y="160.4">1</text>
<text x="32.8" y="161.9">CS#</text>
<text x="49.3" y="161.9">PA0</text>
<text x="58.6" y="160.4">5</text>
<text x="131.8" y="156.9">IO12</text>
<text x="193.9" y="156.9">IO0</text>
<text x="27.6" y="164">2</text>
<text x="32.8" y="165.4">SCK</text>
<text x="48.3" y="165.4">PW0</text>
<text x="58.6" y="164">6</text>
<text x="58.6" y="167.5">7</text>
<text x="27.6" y="171">3</text>
<text x="32.8" y="172.4">SI</text>
<text x="49.3" y="168.9">PB0</text>
<text x="149.6" y="173.8" transform="rotate(-90 149.6 173.8)">15</text>
<text x="151.3" y="168.3" transform="rotate(-90 151.3 168.3)">GND</text>
<text x="153.1" y="173.8" transform="rotate(-90 153.1 173.8)">16</text>
<text x="154.9" y="168.3" transform="rotate(-90 154.9 168.3)">IO13</text>
<text x="156.6" y="173.8" transform="rotate(-90 156.6 173.8)">17</text>
<text x="158.4" y="168.3" transform="rotate(-90 158.4 168.3)">SHD/SD2*</text>
<text x="160.2" y="173.8" transform="rotate(-90 160.2 173.8)">18</text>
<text x="161.9" y="168.3" transform="rotate(-90 161.9 168.3)">SWP/SD3*</text>
<text x="163.7" y="173.8" transform="rotate(-90 163.7 173.8)">19</text>
<text x="165.5" y="168.3" transform="rotate(-90 165.5 168.3)">SCS/CMD*</text>
<text x="167.2" y="173.8" transform="rotate(-90 167.2 173.8)">20</text>
<text x="169" y="168.3" transform="rotate(-90 169 168.3)">SCK/CLK*</text>
<text x="170.7" y="173.8" transform="rotate(-90 170.7 173.8)">21</text>
<text x="172.5" y="168.3" transform="rotate(-90 172.5 168.3)">SDO/SD0*</text>
<text x="174.3" y="173.8" transform="rotate(-90 174.3 173.8)">22</text>
<text x="176" y="168.3" transform="rotate(-90 176 168.3)">SDI/SD1*</text>
<text x="177.8" y="173.8" transform="rotate(-90 177.8 173.8)">23</text>
<text x="179.6" y="168.3" transform="rotate(-90 179.6 168.3)">IO15</text>
<text x="181.3" y="173.8" transform="rotate(-90 181.3 173.8)">24</text>
<text x="183.1" y="168.3" transform="rotate(-90 183.1 168.3)">IO2</text>
<text x="20.2" y="220.1">1</text>
<text x="22.9" y="218.7">1</text>
<text x="20.2" y="223.6">2</text>
<text x="20.2" y="227.1">3</text>
<text x="22.9" y="222.2">2</text>
<text x="22.9" y="225.7">3</text>
<text x="20.2" y="230.6">4</text>
<text x="22.9" y="229.2">4</text>
</g>
<g font-size="3.2" fill="#f00">
<text x="27.6" y="178.1">8</text>
<text x="32.8" y="179.5">VDD</text>
</g>
<g font-size="3.2">
<text x="48.9" y="179.5">VSS</text>
<text x="58.6" y="178.1">4</text>
</g>
<text font-size="1.8" fill="#000080" x="228.2" y="34.7" transform="rotate(-90 228.2 34.7)">MOTOR-DRV-VCC</text>
<g font-size="1.8" fill="#00f">
<text x="229" y="36" transform="rotate(-90 229 36)">1</text>
<text x="112.5" y="38.7">1</text>
<text x="121.3" y="51.1">1</text>
<text x="74" y="221.8">rxd</text>
<text x="79.4" y="220.4">1</text>
<text x="74.1" y="225.4">txd</text>
<text x="79.4" y="227.5">3</text>
<text x="79.4" y="223.9">2</text>
<text x="73.6" y="228.9">gnd</text>
</g>
</svg>
